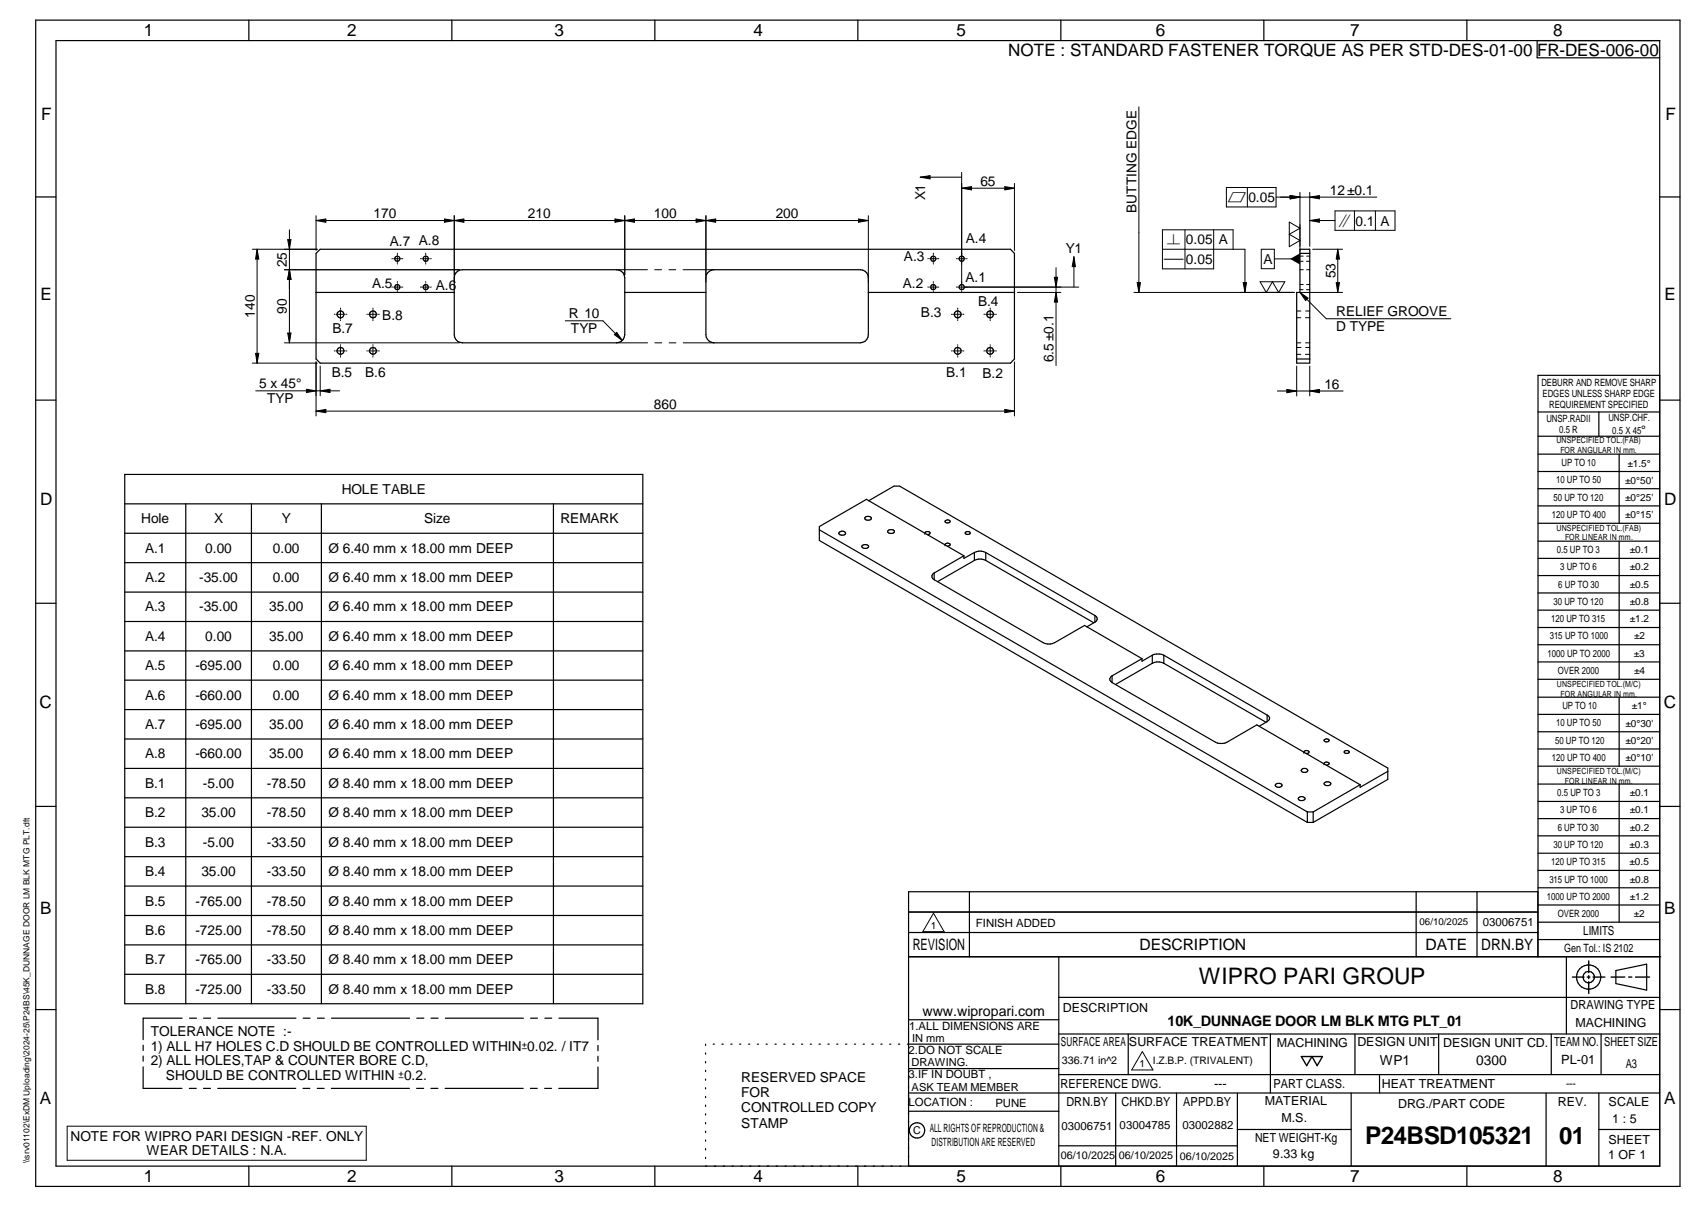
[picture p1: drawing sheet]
<svg xmlns="http://www.w3.org/2000/svg" width="420mm" height="297mm" viewBox="0 0 420 297" stroke-linecap="round" stroke-linejoin="round" font-family="sans-serif">
<g fill="none" stroke="#000" stroke-width=".3">
<path d="M8.8 5h405v287h-405zM13.8 10h395v277h-395zM61.3 5v5M111.3 5v5M161.3 5v5M211.3 5v5M261.3 5v5M311.3 5v5M361.3 5v5M378.6 10v4.2h30.2M8.8 48.5h5M408.8 48.5h5"/>
<path d="M77.8 62.4l1.1-1.1h170l.9 1.1v25.9l-.9 1.1h-170l-1.1-1.1zM77.8 72h34.1M112.7 66.8l1.2-.4h37.9a2.03 2.03 0 0 1 2.1 2v13.9a2.03 2.03 0 0 1-2.1 2.1h-37.9a1.97 1.97 0 0 1-2-2.1v-13.9l.1-.7zM153.9 72h20M174.2 67.2l1-.7 .6-.1h36.1a1.97 1.97 0 0 1 2 2v13.9a2.03 2.03 0 0 1-2 2.1h-36.1a2.03 2.03 0 0 1-1.9-2.1v-13.9zM213.9 72h35.9M320.2 61.3h2.4v28.1h-3.2v-17.4h.8zM320.2 62.4h2.4M8.8 98.5h5M319.4 88.3h3.2M408.8 92.4h-30v143.1M408.8 98.5h5"/>
<path d="M30.7 116.8h127.6v130.2h-127.6zM378.8 101.4h30M378.8 107.4h30M378.8 111.8h30M378.8 116h30M393.8 101.4v6M398.8 111.8v17M30.7 124h127.6M30.7 131.2h127.6M30.7 138.5h127.6M45.8 124v123M61.9 124v123"/>
<path d="M79.2 124v123M136.3 124v123M201.8 130.4l120.2 69.4M206.7 131a.98 .98 0 0 1 1.6 .2 .98 .98 0 0 1-1.7 0zM212.3 134.3l.6-.3a.67 .67 0 0 1 1 .7l-.6 .3a.67 .67 0 0 1-1-.7zM213.1 127.3l.5-.2a.78 .78 0 0 1 1 .5 .95 .95 0 0 1-1.6 0zM213.9 123.2l6.3-3.6h1.4l120.2 69.4v2.8l-18.4 10.6M218.7 130.6l.6-.3a.78 .78 0 0 1 1 .5 .98 .98 0 0 1-1.7 0zM227.8 131.2a.72 .72 0 0 1 1.3 0l-.4 .3h-.3M227.8 131.2h.1M232.7 134.1h.1M232.7 134a.7 .7 0 0 1 .7-.4 .7 .7 0 0 1 .6 .5l-.7 .3"/>
<path d="M232.8 128.1a.76 .76 0 0 1 1.2 .2 .72 .72 0 0 1-1.3 0zM237.4 136.8l-24-13.9-11.6 6.7v3.4l120.2 69.4M237.4 136.8l-7.3 4.2M237.8 131l.2-.1a.66 .66 0 0 1 1 .3 .76 .76 0 0 1-1.3 0zM240 136l-2.6 1.4v-.6M240 137.9l-9.1 5.2M240 136v1.9M240 137.9a2.94 2.94 0 0 1 2.8 0M242.8 136v1.9M242.8 137.9l26.6 15.3M242.8 136a2.94 2.94 0 0 0-2.8 0M242.8 136l26.9 15.5"/>
<path d="M378.8 120.3h30M378.8 124.5h30M378.8 128.8h30M378.8 133.2h30M378.8 137.4h30M398.8 133.2v34M8.8 148.5h5M30.7 145.7h127.6M30.7 153h127.6M230.1 141a.88 .88 0 0 0-.6 .8 .88 .88 0 0 0 .6 .9M230.1 141v1.7M230.1 142.7l26.8 15.5a3 3 0 0 0 2.8 0l7.4-4.3 14.2 8.2"/>
<path d="M269.7 153.1l-2 1.2M269.7 151.5v1.6M269.7 151.5a.88 .88 0 0 1 .5 .8 .88 .88 0 0 1-.5 .8M378.8 141.6h30M378.8 145.9h30M378.8 150.2h30M378.8 154.4h30M378.8 158.7h30M408.8 148.5h5M30.7 160.2h127.6M30.7 167.4h127.6M30.7 174.6h127.6"/>
<path d="M273.9 166.3a.88 .88 0 0 0-.6 .9 .88 .88 0 0 0 .6 .8M273.9 168l25.5 14.7a3.3 3.3 0 0 0 2.8 0l7.3-4.3 25.5 14.7M273.9 166.3v1.7M281.3 162.1l-7.4 4.2M283.8 163.2a3 3 0 0 1 2.8 0M283.8 161.2l-2.5 1.5v-.6M283.8 163.2l-9.1 5.2M283.8 161.2v2M286.6 161.2l25.5 14.8M286.6 163.2l25.2 14.6M286.6 161.2a3.4 3.4 0 0 0-2.8 0M286.6 161.2v2"/>
<path d="M312.1 177.6l-2 1.1M312.1 176v1.6M312.1 176l.6 .6v.4l-.6 .6M378.8 162.9h30M378.8 167.2h30M378.8 171.6h30M378.8 175.8h30M398.8 171.6v17M8.8 198.5h5M30.7 189.1h127.6M30.7 181.9h127.6M30.7 196.3h127.6"/>
<path d="M314.1 193l.6-.2a.78 .78 0 0 1 1.1 .5 .94 .94 0 0 1-.9 .5 .94 .94 0 0 1-.8-.5zM319.8 196.3a1 1 0 0 1 1.6 .3 .99 .99 0 0 1-1.7 0zM320.5 189.4a.95 .95 0 0 1 1.6 .2 .94 .94 0 0 1-1.6 0zM321.1 185.1h.1M321.1 185.1a.72 .72 0 0 1 1.3 0l-.1 .2-.6 .1M322 199.8h1.4M322 199.8v2.6M323.4 199.8v2.6M326.1 188h.1M326.1 187.9a.7 .7 0 0 1 .6-.4 .7 .7 0 0 1 .7 .5l-.8 .3M326.2 182a.76 .76 0 0 1 1.2 .2 .62 .62 0 0 1-.7 .4 .62 .62 0 0 1-.5-.6zM326.2 192.7l.6-.3a.67 .67 0 0 1 .9 .7l-.6 .2a.67 .67 0 0 1-.9-.6z"/>
<path d="M331.1 184.9l.2-.2a.68 .68 0 0 1 1 .4 .76 .76 0 0 1-1.3 0zM335 193.1l-11.6 6.7M341.8 189.8l-6.8 4v-.7M378.8 180.1h30M378.8 184.3h30M378.8 188.6h30M378.8 193h30M378.8 197.2h30M398.8 193v33.9M408.8 198.5h5M30.7 203.6h127.6M30.7 210.8h127.6"/>
<path d="M30.7 218.1h127.6M238.7 219.5v16M322 202.4h1.4M348.8 219.5v16M363.8 219.5v16M378.8 201.5h30M378.8 205.7h30M378.8 210h30M378.8 214.2h30M378.8 218.5h30M30.7 225.3h127.6M30.7 232.5h127.6"/>
<path d="M30.7 239.8h127.6M223.8 235.5h185.2M223.8 229.5h154.9M223.8 224.5h154.9M260.8 235.5v51.5M378.7 235.5v-16h-154.9v67.5M378.8 222.7h30M378.8 226.9h30M378.8 231.2h30M385.8 235.5v19M398 238.8l7.5-1.5v6.4l-7.5-1.6zM8.8 248.5h5"/>
<path d="M35.3 257.2v1.3M35.3 259.9v1.3M44.9 250.6h-9.6v5.3M46.7 250.6h1.7M50.2 250.6h1.7M53.7 250.6h19.2M74.7 250.6h1.7M78.2 250.6h1.7M81.6 250.6h19.3M102.6 250.6h1.8M106.2 250.6h1.7M109.7 250.6h19.2"/>
<path d="M130.7 250.6h1.7M134.2 250.6h1.7M137.7 250.6h9.6v5.3M147.3 257.3v1.3M147.3 259.9v1.3M173.8 257v.3M173.8 259.1v.3M175.6 257h.3M177.8 257h.3M180 257h.3M182.1 257h.3M184.4 257h.2"/>
<path d="M186.5 257h.3M188.7 257h.3M190.9 257h.3M193 257h.3M195.2 257h.3M197.4 257h.3M199.5 257h.3M201.7 257h.3M203.9 257h.3M206.1 257h.3M208.2 257h.4M210.4 257h.3"/>
<path d="M212.6 257h.3M214.7 257h.4M216.9 257h.3M219.1 257h.3M221.3 257h.3M223.8 251h37M260.8 257h-37.3M260.8 245.4h148M260.8 254.5h148M277.9 254.5v10M312.9 254.5v14.5M333.7 254.5v10"/>
<path d="M354.3 254.5v10M382 254.5v10M394.3 254.5v10M408.8 248.5h5M35.3 262.6v5.2h9.5M46.6 267.8h1.7M50.1 267.8h1.7M53.6 267.8h19.2M74.6 267.8h1.7M78.1 267.8h1.7M81.6 267.8h19.2M102.6 267.8h1.7"/>
<path d="M106.1 267.8h1.8M109.6 267.8h19.3M130.6 267.8h1.7M134.1 267.8h1.7M147.3 262.6v5.2h-9.7M173.8 261.2v.4M173.8 263.4v.3M173.8 265.6v.3M173.8 267.7v.3M173.8 269.8v.3M173.8 271.9v.4M173.8 274.1v.3"/>
<path d="M173.8 276.3v.3M173.8 278.4v.3M223.8 269h185M223.8 263h37M223.8 273.5h37M260.8 264.5h148M274.8 269v18M289.8 269v18M304.7 269v18M304.7 278h28.1M332.8 269v18M339.8 264.5v4.5"/>
<path d="M380.8 269v18M393.8 269v18M393.8 278h15M61.3 287v5M111.3 287v5M161.3 287v5M173.8 280.5v.3M173.8 282.7v.3M173.8 284.8v.3M211.3 287v5M260.8 282h43.9M261.3 287v5"/>
<path d="M311.3 287v5M361.3 287v5"/>
<circle cx="83.9" cy="77.4" r=".84"/>
<circle cx="91.9" cy="77.4" r=".84"/>
<circle cx="97.9" cy="70.7" r=".64"/>
<circle cx="97.9" cy="63.7" r=".64"/>
<circle cx="104.9" cy="70.7" r=".63"/>
<circle cx="104.9" cy="63.7" r=".63"/>
<circle cx="229.9" cy="70.7" r=".64"/>
<circle cx="229.9" cy="63.7" r=".64"/>
<circle cx="235.8" cy="77.4" r=".84"/>
<circle cx="236.9" cy="70.7" r=".63"/>
<circle cx="236.9" cy="63.7" r=".63"/>
<circle cx="243.8" cy="77.4" r=".84"/>
<circle cx="83.9" cy="86.3" r=".84"/>
<circle cx="91.9" cy="86.3" r=".84"/>
<circle cx="235.8" cy="86.3" r=".84"/>
<circle cx="243.8" cy="86.3" r=".84"/>
<circle cx="391.3" cy="240.5" r="2.99"/>
<circle cx="391.3" cy="240.5" r="1.41"/>
<circle cx="225.9" cy="278.2" r="1.89"/>
</g>
<g fill="none" stroke="#000" stroke-width=".25">
<path d="M280.5 26.3v45.7M70.9 59h.8l-.4 2.3zM71.3 56.6v27.8M77.8 53.1v8.5M77.8 54.3h136.1M77.8 54.3l2.5-.4v.8zM109.5 53.9l2.4 .4-2.4 .4zM111.9 53.1v16.3M111.9 54.3l2.3-.4v.8zM151.5 53.9l2.4 .4-2.4 .4zM153.9 53.1v14.5M153.9 54.3l2.3-.4v.8z"/>
<path d="M171.4 53.9l2.5 .4-2.5 .4zM173.9 53.1v16.3M173.9 54.3l2.4-.4v.8zM211.4 53.9l2.5 .4-2.5 .4zM213.9 53.1v16.3M226.6 43.6l2.5-.4v.8zM226.6 43.6h10.2M236.8 42.4v29M236.8 46.3l2.5-.4v.8zM236.8 46.3h13M247.5 45.9l2.3 .4-2.3 .4zM249.8 45.1v16.5"/>
<path d="M291.8 56.6v9.6M298.9 56.6v9.6h-12.6v-9.6h17.4v4.7M302 46.1h12.3v4.8h-12.3zM307.2 46.1v4.8M314.3 48.5h24.8M317.5 54.7l2.7 1.5-2.7 1.5 2.7 1.5-2.7 1.5zM317.7 48.1l2.5 .4-2.5 .4zM320.2 47.3v14.5M322.6 54.3h6.2M322.6 54.3l2.3-.4v.8zM322.6 47.3v13.3M322.6 48.5l2.3-.4v.8z"/>
<path d="M328.8 51.9h14.8v4.8h-14.8zM333.6 51.9v4.8M338.7 51.9v4.8M62.1 61.3h16M63.3 61.3l.4 2.5h-.8zM63.3 61.3v28.1M70.1 66.4h43M71.3 66.4l.4 2.3h-.8zM82.3 77.3h.2M82.8 77.3h.1M83.1 77.3h1.5M83.9 75.8v.2"/>
<path d="M83.9 76.2v.2M83.9 76.6v1.5M83.9 78.3v.2M83.9 78.7v.2M84.8 77.3h.2M85.2 77.3h.2M90.3 77.3h.2M90.8 77.3h.1M91.1 77.3h1.5M91.9 75.8v.2M91.9 76.2v.2M91.9 76.6v1.5"/>
<path d="M91.9 78.3v.2M91.9 78.7v.2M92.8 77.3h.2M93.2 77.3h.2M96.5 63.7h.1M96.5 70.7h.1M96.8 63.7h.1M96.8 70.7h.1M97.1 63.7h1.5M97.1 70.7h1.5M97.9 62.3v.1M97.9 62.6v.1"/>
<path d="M97.9 62.9v1.5M97.9 64.6v.1M97.9 64.9v.1M97.9 69.3v.1M97.9 69.6v.1M97.9 69.9v1.5M97.9 71.6v.1M97.9 71.9v.1M98.8 63.7h.1M98.8 70.7h.1M99.1 63.7h.1M99.1 70.7h.1"/>
<path d="M103.5 63.7h.2M103.5 70.7h.2M103.8 63.7h.1M103.8 70.7h.1M104.1 63.7h1.5M104.1 70.7h1.5M104.8 64.6v.1M104.8 64.9v.1M104.8 62.3v.1M104.8 62.6v.1M104.8 62.9v1.5M104.8 71.6v.1"/>
<path d="M104.8 71.9v.1M104.8 69.3v.1M104.8 69.6v.1M104.8 69.9v1.5M105.8 63.7h.1M105.8 70.7h.1M106.1 63.7h.1M106.1 70.7h.1M139.2 79h9.3l4.7 4.8M151.8 66.4h7.7M161.2 66.4h1.7M164.8 66.4h1.6"/>
<path d="M168.2 66.4h7.6M228.5 70.7h.1M228.5 63.7h.1M228.8 70.7h.1M228.8 63.7h.1M229.1 70.7h1.5M229.1 63.7h1.5M229.9 69.3v.1M229.9 69.6v.1M229.9 69.9v1.5M229.9 62.3v.1M229.9 62.6v.1"/>
<path d="M229.9 62.9v1.5M229.9 71.6v.1M229.9 71.9v.1M229.9 64.6v.1M229.9 64.9v.1M230.8 70.7h.1M230.8 63.7h.1M231.1 70.7h.1M231.1 63.7h.1M234.3 77.3h.2M234.7 77.3h.2M235.2 77.3h1.4"/>
<path d="M235.5 70.7h.2M235.5 63.7h.2M235.8 70.7h.1M235.8 63.7h.1M235.9 76.6v1.5M235.9 75.8v.2M235.9 76.2v.2M235.9 78.3v.2M235.9 78.7v.2M236.1 70.7h29.6M236.1 63.7h1.5M236.8 77.3h.2"/>
<path d="M236.8 71.6v.1M236.8 71.9v.1M237.2 77.3h.2M237.8 63.7h.1M238.1 63.7h.1M242.3 77.3h.2M242.7 77.3h.2M243.2 77.3h1.4M243.9 76.6v1.5M243.9 75.8v.2M243.9 76.2v.2M243.9 78.3v.2"/>
<path d="M243.9 78.7v.2M244.8 77.3h.2M245.2 77.3h.2M250.6 72h10.7M259.7 68.2h.8l-.4 2.5zM260.1 65.9v24.1M260.1 72l.4 2.3h-.8zM264.5 63.2v7.5M264.5 63.2l.4 2.4h-.8zM279.3 72h39.5M280.1 69.6h.8l-.4 2.4zM286.3 61.3h20.3v10.7"/>
<path d="M306.2 69.6h.8l-.4 2.4zM310.3 69.3h6.1l-1.5 2.7-1.5-2.7-1.5 2.7zM310.6 61.3h3.2v4.8h-3.2zM313.8 63.7h6.4M319.4 76.5h1M319.4 78.2h1M320.1 72h10.6M320.2 64.3h.7M320.2 72l6.4 6.4h30.7M320.2 72l1.9 1.4-.5 .6zM320.2 71.3h.7M320.2 66.4h.8"/>
<path d="M320.2 63h.8M320.2 70h.8M321.5 78.2h1.1M321.6 76.5h1M321.8 64.3h.8M321.8 71.3h.8M321.8 66.4h.8M321.8 63h.8M321.8 70h.8M323.3 61.3h7.4M329.1 69.6h.8l-.4 2.4zM329.5 61.3v10.7"/>
<path d="M329.5 61.3l.4 2.5h-.8zM62.1 89.4h16M62.9 87h.8l-.4 2.4zM63 96.2h20.6M70.1 84.4h43M70.9 82h.8l-.4 2.4zM75.5 95.8l2.3 .4-2.3 .4zM77.8 89.1v13.3M78.9 96.2l2.4-.4v.8zM78.9 90.1v7.3M82.3 86.4h.2M82.8 86.4h.1"/>
<path d="M83.1 86.4h1.5M83.9 84.8v.2M83.9 85.3v.1M83.9 85.6v1.5M83.9 87.3v.2M83.9 87.7v.2M84.8 86.4h.2M85.2 86.4h.2M90.3 86.4h.2M90.8 86.4h.1M91.1 86.4h1.5M91.9 84.8v.2"/>
<path d="M91.9 85.3v.1M91.9 85.6v1.5M91.9 87.3v.2M91.9 87.7v.2M92.8 86.4h.2M93.2 86.4h.2M151.3 82.3l.6-.5 1.3 2zM151.8 84.4h7.7M161.3 84.4h1.7M164.8 84.4h1.7M168.3 84.4h7.5M234.3 86.4h.2"/>
<path d="M234.7 86.4h.2M235.2 86.4h1.4M235.9 85.6v1.5M235.9 84.8v.2M235.9 85.3v.1M235.9 87.3v.2M235.9 87.7v.2M236.8 86.4h.2M237.2 86.4h.2M242.3 86.4h.2M242.7 86.4h.2M243.2 86.4h1.4"/>
<path d="M243.9 85.6v1.5M243.9 84.8v.2M243.9 85.3v.1M243.9 87.3v.2M243.9 87.7v.2M244.8 86.4h.2M245.2 86.4h.2M249.8 89.1v13.3M314.6 96.2h16.2M316.9 95.8l2.5 .4-2.5 .4zM319.4 84.4h1M319.4 90.1v7.4"/>
<path d="M319.4 85.5h1M319.4 87.2h1M321.5 84.4h1.1M321.5 87.2h1.1M321.6 85.5h1M322.6 90.1v7.4M322.6 96.2l2.3-.4v.8zM77.8 101.2h172M77.8 101.2l2.5-.4v.8zM247.5 100.8l2.3 .4-2.3 .4zM229.9 224.7l2.6 4.6h-5.2zM281.3 258.8l2.7 4.5h-5.3z"/>
<path d="M16.5 277.2h73.7v8.3h-73.7z"/>
</g>
<path d="M391.3 236.5v2.9M387.3 240.5h2.8M390.9 240.5h.7M391.3 240.1v.7M391.3 241.6v2.9M392.3 240.5h3M396.8 240.5h3.4M401.1 240.5h.8M402.8 240.5h3.5M320.5 260h5.2l-1.3 2.3-1.3-2.3-1.3 2.3z" fill="none" stroke="#000" stroke-width=".34"/>
<g fill="#000">
<path d="M70.9 59h.8l-.4 2.3zM77.8 54.3l2.5-.4v.8zM109.5 53.9l2.4 .4-2.4 .4zM111.9 54.3l2.3-.4v.8zM151.5 53.9l2.4 .4-2.4 .4zM153.9 54.3l2.3-.4v.8zM171.4 53.9l2.5 .4-2.5 .4zM173.9 54.3l2.4-.4v.8zM211.4 53.9l2.5 .4-2.5 .4zM226.6 43.6l2.5-.4v.8zM236.8 46.3l2.5-.4v.8zM247.5 45.9l2.3 .4-2.3 .4z"/>
<path d="M317.7 48.1l2.5 .4-2.5 .4zM322.6 48.5l2.3-.4v.8zM322.6 54.3l2.3-.4v.8zM63.3 61.3l.4 2.5h-.8zM71.3 66.4l.4 2.3h-.8zM260.1 72l.4 2.3h-.8zM259.7 68.2h.8l-.4 2.5zM264.5 63.2l.4 2.4h-.8zM280.1 69.6h.8l-.4 2.4zM306.2 69.6h.8l-.4 2.4zM317.7 63.7l2.5-1.3v2.7zM320.2 72l1.9 1.4-.5 .6z"/>
<path d="M329.5 61.3l.4 2.5h-.8zM329.1 69.6h.8l-.4 2.4zM62.9 87h.8l-.4 2.4zM70.9 82h.8l-.4 2.4zM75.5 95.8l2.3 .4-2.3 .4zM78.9 96.2l2.4-.4v.8zM151.3 82.3l.6-.5 1.3 2zM316.9 95.8l2.5 .4-2.5 .4zM322.6 96.2l2.3-.4v.8zM77.8 101.2l2.5-.4v.8zM247.5 100.8l2.3 .4-2.3 .4z"/>
</g>
<text font-size="6" x="336.2" y="281.6">P24BSD105321</text>
<text font-size="5.9" x="384" y="281.6">01</text>
<text font-size="5.6" x="295.3" y="242.2">WIPRO PARI GROUP</text>
<g font-size="4.2">
<text x="35.4" y="9">1</text>
<text x="85.5" y="8.9">2</text>
<text x="136.6" y="9">3</text>
<text x="185.6" y="9">4</text>
<text x="235.6" y="9">5</text>
<text x="284.6" y="8.8">6</text>
<text x="332.6" y="9">7</text>
<text x="382.6" y="9">8</text>
<text x="248.3" y="13.8">NOTE : STANDARD FASTENER TORQUE AS PER STD-DES-01-00 FR-DES-006-00</text>
<text x="10.1" y="29.6">F</text>
<text x="410.2" y="29.6">F</text>
<text x="9.9" y="73.9">E</text>
<text x="409.9" y="73.9">E</text>
<text x="9.9" y="124.2">D</text>
<text x="409.9" y="124.2">D</text>
<text x="9.7" y="174.3">C</text>
<text x="409.7" y="174.3">C</text>
<text x="9.9" y="225">B</text>
<text x="409.8" y="225">B</text>
<text x="9.8" y="271.7">A</text>
<text x="409.8" y="271.7">A</text>
<text x="35.4" y="291">1</text>
<text x="85.5" y="290.9">2</text>
<text x="136.6" y="291">3</text>
<text x="185.6" y="291">4</text>
<text x="235.6" y="291">5</text>
<text x="284.6" y="290.8">6</text>
<text x="332.6" y="291">7</text>
<text x="382.6" y="291">8</text>
</g>
<g font-size="3.9">
<text x="224.8" y="233.8">REVISION</text>
<text x="280.7" y="233.8">DESCRIPTION</text>
<text x="351.1" y="233.8">DATE</text>
<text x="364.8" y="233.8">DRN.BY</text>
</g>
<g font-size="3.7">
<text x="302.3" y="49.7">r</text>
<text x="329.6" y="55.5">i</text>
<text x="286.5" y="64.9">t</text>
<text x="287.4" y="60.2">n</text>
</g>
<text font-size="3.6" x="287.6" y="252.6">10K_DUNNAGE DOOR LM BLK MTG PLT_01</text>
<text font-size="3.5" x="227.2" y="250">www.wipropari.com</text>
<g font-size="3.4">
<text x="241.5" y="45.7">65</text>
<text x="327.5" y="47.9">12±0.1</text>
<text x="92" y="53.7">170</text>
<text x="130" y="53.7">210</text>
<text x="161" y="53.7">100</text>
<text x="191" y="53.7">200</text>
<text x="227.9" y="49.3" transform="rotate(-90 227.9 49.3)">X1</text>
<text x="279.9" y="52.3" transform="rotate(-90 279.9 52.3)">BUTTING EDGE</text>
<text x="307.5" y="49.7">0.05</text>
<text x="237.9" y="59.8">A.4</text>
<text x="333.8" y="55.5">0.1 A</text>
<text x="70.6" y="65.7" transform="rotate(-90 70.6 65.7)">25</text>
<text x="96" y="60.5">A.7 A.8</text>
<text x="222.6" y="64.2">A.3</text>
<text x="262.5" y="62.4">Y1</text>
<text x="292.1" y="60.2">0.05 A</text>
<text x="292.1" y="64.9">0.05</text>
<text x="311.1" y="64.9">A</text>
<text x="91.6" y="71">A.5</text>
<text x="107.3" y="71.4">A.6</text>
<text x="222.4" y="70.8">A.2</text>
<text x="237.8" y="69.5">A.1</text>
<text x="328.9" y="68.5" transform="rotate(-90 328.9 68.5)">53</text>
<text x="70.6" y="77.2" transform="rotate(-90 70.6 77.2)">90</text>
<text x="226.8" y="77.9">B.3</text>
<text x="240.9" y="75.2">B.4</text>
<text x="329.1" y="77.9">RELIEF GROOVE</text>
<text x="62.7" y="78.2" transform="rotate(-90 62.7 78.2)">140</text>
<text x="81.9" y="82">B.7</text>
<text x="94.1" y="78.9">B.8</text>
<text x="140.1" y="78.3">R 10</text>
<text x="140.6" y="81.9">TYP</text>
<text x="329.1" y="81.4">D TYPE</text>
<text x="259.4" y="89.1" transform="rotate(-90 259.4 89.1)">6.5±0.1</text>
<text x="63.8" y="95.6">5 x 45°</text>
<text x="81.7" y="92.7">B.5</text>
<text x="89.9" y="92.8">B.6</text>
<text x="233" y="92.8">B.1</text>
<text x="242" y="92.9">B.2</text>
<text x="326.2" y="95.6">16</text>
<text x="65.8" y="99.2">TYP</text>
<text x="161" y="100.5">860</text>
<text x="84.1" y="121.5">HOLE TABLE</text>
<text x="34.8" y="128.7">Hole</text>
<text x="52.7" y="128.7">X</text>
<text x="69.4" y="128.7">Y</text>
<text x="104.5" y="128.7">Size</text>
<text x="138" y="128.7">REMARK</text>
<text x="35.7" y="136">A.1</text>
<text x="50.5" y="136">0.00</text>
<text x="67.2" y="136">0.00</text>
<text x="80.9" y="136">Ø 6.40 mm x 18.00 mm DEEP</text>
<text x="35.7" y="143.2">A.2</text>
<text x="49.1" y="143.2">-35.00</text>
<text x="67.2" y="143.2">0.00</text>
<text x="80.9" y="143.2">Ø 6.40 mm x 18.00 mm DEEP</text>
<text x="35.7" y="150.5">A.3</text>
<text x="49.1" y="150.5">-35.00</text>
<text x="66.3" y="150.5">35.00</text>
<text x="80.9" y="150.5">Ø 6.40 mm x 18.00 mm DEEP</text>
<text x="35.7" y="157.7">A.4</text>
<text x="50.5" y="157.7">0.00</text>
<text x="66.3" y="157.7">35.00</text>
<text x="80.9" y="157.7">Ø 6.40 mm x 18.00 mm DEEP</text>
<text x="35.7" y="164.9">A.5</text>
<text x="48.1" y="164.9">-695.00</text>
<text x="67.2" y="164.9">0.00</text>
<text x="80.9" y="164.9">Ø 6.40 mm x 18.00 mm DEEP</text>
<text x="35.7" y="172.2">A.6</text>
<text x="48.1" y="172.2">-660.00</text>
<text x="67.2" y="172.2">0.00</text>
<text x="80.9" y="172.2">Ø 6.40 mm x 18.00 mm DEEP</text>
<text x="35.7" y="179.4">A.7</text>
<text x="48.1" y="179.4">-695.00</text>
<text x="66.3" y="179.4">35.00</text>
<text x="80.9" y="179.4">Ø 6.40 mm x 18.00 mm DEEP</text>
<text x="35.7" y="186.6">A.8</text>
<text x="48.1" y="186.6">-660.00</text>
<text x="66.3" y="186.6">35.00</text>
<text x="80.9" y="186.6">Ø 6.40 mm x 18.00 mm DEEP</text>
<text x="35.7" y="193.9">B.1</text>
<text x="50" y="193.9">-5.00</text>
<text x="65.7" y="193.9">-78.50</text>
<text x="80.9" y="193.9">Ø 8.40 mm x 18.00 mm DEEP</text>
<text x="35.7" y="201.1">B.2</text>
<text x="49.6" y="201.1">35.00</text>
<text x="65.7" y="201.1">-78.50</text>
<text x="80.9" y="201.1">Ø 8.40 mm x 18.00 mm DEEP</text>
<text x="35.7" y="208.4">B.3</text>
<text x="50" y="208.4">-5.00</text>
<text x="65.7" y="208.4">-33.50</text>
<text x="80.9" y="208.4">Ø 8.40 mm x 18.00 mm DEEP</text>
<text x="35.7" y="215.6">B.4</text>
<text x="49.6" y="215.6">35.00</text>
<text x="65.7" y="215.6">-33.50</text>
<text x="80.9" y="215.6">Ø 8.40 mm x 18.00 mm DEEP</text>
<text x="35.7" y="222.8">B.5</text>
<text x="48.1" y="222.8">-765.00</text>
<text x="65.7" y="222.8">-78.50</text>
<text x="80.9" y="222.8">Ø 8.40 mm x 18.00 mm DEEP</text>
<text x="35.7" y="230.1">B.6</text>
<text x="48.1" y="230.1">-725.00</text>
<text x="65.7" y="230.1">-78.50</text>
<text x="80.9" y="230.1">Ø 8.40 mm x 18.00 mm DEEP</text>
<text x="35.7" y="237.3">B.7</text>
<text x="48.1" y="237.3">-765.00</text>
<text x="65.7" y="237.3">-33.50</text>
<text x="80.9" y="237.3">Ø 8.40 mm x 18.00 mm DEEP</text>
<text x="35.7" y="244.5">B.8</text>
<text x="48.1" y="244.5">-725.00</text>
<text x="65.7" y="244.5">-33.50</text>
<text x="80.9" y="244.5">Ø 8.40 mm x 18.00 mm DEEP</text>
<text x="37.1" y="254.9">TOLERANCE NOTE :-</text>
<text x="37.1" y="258.5">1) ALL H7 HOLES C.D SHOULD BE CONTROLLED WITHINu0.02. / IT7</text>
<text x="37.1" y="262.1">2) ALL HOLES,TAP &amp; COUNTER BORE C.D,</text>
<text x="339.8" y="262.2">WP1</text>
<text x="363.6" y="262">0300</text>
<text x="40.9" y="265.7">SHOULD BE CONTROLLED WITHIN u0.2.</text>
<text x="182.6" y="266.2">RESERVED SPACE</text>
<text x="182.6" y="270">FOR</text>
<text x="182.6" y="273.7">CONTROLLED COPY</text>
<text x="17.4" y="280.8">NOTE FOR WIPRO PARI DESIGN -REF. ONLY</text>
<text x="182.6" y="277.5">STAMP</text>
<text x="36.1" y="284.4">WEAR DETAILS : N.A.</text>
</g>
<g font-size="3.1">
<text x="389.9" y="230.2">LIMITS</text>
<text x="261.8" y="249">DESCRIPTION</text>
<text x="386.8" y="248.4">DRAWING TYPE</text>
<text x="261.3" y="257.5">SURFACE AREA</text>
<text x="278" y="257.5">SURFACE TREATMENT</text>
<text x="314.5" y="257.6">MACHINING</text>
<text x="334.3" y="257.5">DESIGN UNIT</text>
<text x="355.4" y="257.6">DESIGN UNIT CD.</text>
<text x="382.8" y="257.3">TEAM NO.</text>
<text x="388" y="252.8">MACHINING</text>
<text x="395.1" y="257.4">SHEET SIZE</text>
<text x="384.5" y="261.9">PL-01</text>
<text x="400.4" y="262.8">A3</text>
<text x="261.2" y="267.8">REFERENCE DWG.</text>
<text x="299" y="267.8">---</text>
<text x="313.6" y="267.7">PART CLASS.</text>
<text x="340.3" y="267.7">HEAT TREATMENT</text>
<text x="262.6" y="272.2">DRN.BY</text>
<text x="276.2" y="272.1">CHKD.BY</text>
<text x="291.4" y="272.2">APPD.BY</text>
<text x="311.5" y="272">MATERIAL</text>
<text x="344.3" y="272.6">DRG./PART CODE</text>
<text x="383.7" y="272.2">REV.</text>
<text x="396.2" y="272.3">SCALE</text>
<text x="309.1" y="280.9">NET WEIGHT-Kg</text>
<text x="315.6" y="276.1">M.S.</text>
<text x="396.1" y="281.4">SHEET</text>
<text x="397.1" y="276.4">1 : 5</text>
<text x="313.5" y="285.1">9.33 kg</text>
<text x="396.1" y="285.3">1 OF 1</text>
</g>
<text font-size="3" x="404.2" y="106.8">°</text>
<g font-size="2.8">
<text x="365.2" y="227.9">03006751</text>
<text x="240.4" y="228">FINISH ADDED</text>
<text x="385.2" y="234.4">Gen Tol.: IS 2102</text>
<text x="223.9" y="253.4">1.ALL DIMENSIONS ARE</text>
<text x="223.8" y="259.3">2.DO NOT SCALE</text>
<text x="223.8" y="265.4">3.IF IN DOUBT ,</text>
<text x="223.8" y="272.2">LOCATION :</text>
<text x="245.1" y="272.4">PUNE</text>
<text x="229" y="278.7">ALL RIGHTS OF REPRODUCTION &amp;</text>
<text x="261.4" y="278">03006751</text>
<text x="275.7" y="277.7">03004785</text>
<text x="291.2" y="277.9">03002882</text>
<text x="229.4" y="282.1">DISTRIBUTION ARE RESERVED</text>
</g>
<g font-size="2.7">
<text x="224.7" y="256.4">IN mm</text>
<text x="224.5" y="262.4">DRAWING.</text>
<text x="261.5" y="261.9">336.71 in^2</text>
<text x="224.5" y="268.4">ASK TEAM MEMBER</text>
<text x="224.9" y="279.2">C</text>
<text x="261.3" y="285.2">06/10/2025</text>
<text x="275.6" y="285.2">06/10/2025</text>
<text x="290.6" y="285.4">06/10/2025</text>
</g>
<g font-size="2.5">
<text x="379.6" y="95">DEBURR AND REMOVE SHARP</text>
<text x="379.9" y="97.7">EDGES UNLESS SHARP EDGE</text>
<text x="381.5" y="100.5">REQUIREMENT SPECIFIED</text>
<text x="380.9" y="103.8">UNSP.RADII</text>
<text x="384" y="106.6">0.5 R</text>
<text x="396.1" y="103.6">UNSP.CHF.</text>
<text x="397.1" y="106.8">0.5 X 45</text>
<text x="383.2" y="119">10 UP TO 50</text>
<text x="384.6" y="114.7">UP TO 10</text>
<text x="400.3" y="119">±0°50'</text>
<text x="400.8" y="114.8">±1.5°</text>
<text x="382.6" y="123.2">50 UP TO 120</text>
<text x="400.3" y="123.2">±0°25'</text>
<text x="382.2" y="127.4">120 UP TO 400</text>
<text x="400.3" y="127.4">±0°15'</text>
<text x="383.4" y="136.1">0.5 UP TO 3</text>
<text x="401.4" y="136.1">±0.1</text>
<text x="384.2" y="140.4">3 UP TO 6</text>
<text x="401.4" y="140.3">±0.2</text>
<text x="382.6" y="148.8">30 UP TO 120</text>
<text x="383.8" y="144.6">6 UP TO 30</text>
<text x="401.4" y="148.9">±0.8</text>
<text x="401.4" y="144.7">±0.5</text>
<text x="382" y="153.1">120 UP TO 315</text>
<text x="401.4" y="153.1">±1.2</text>
<text x="381.2" y="161.6">1000 UP TO 2000</text>
<text x="381.7" y="157.4">315 UP TO 1000</text>
<text x="402.4" y="161.6">±3</text>
<text x="402.5" y="157.4">±2</text>
<text x="383.7" y="165.9">OVER 2000</text>
<text x="402.5" y="165.9">±4</text>
<text x="383.2" y="178.8">10 UP TO 50</text>
<text x="384.8" y="174.5">UP TO 10</text>
<text x="400.3" y="178.8">±0°30'</text>
<text x="401.9" y="174.6">±1°</text>
<text x="383" y="183">50 UP TO 120</text>
<text x="400.3" y="183.1">±0°20'</text>
<text x="382.2" y="187.3">120 UP TO 400</text>
<text x="400.3" y="187.3">±0°10'</text>
<text x="383.5" y="195.9">0.5 UP TO 3</text>
<text x="401.4" y="196">±0.1</text>
<text x="384.2" y="200.1">3 UP TO 6</text>
<text x="401.4" y="200.2">±0.1</text>
<text x="382.6" y="208.7">30 UP TO 120</text>
<text x="383.7" y="204.4">6 UP TO 30</text>
<text x="401.4" y="208.7">±0.3</text>
<text x="401.4" y="204.4">±0.2</text>
<text x="382" y="213">120 UP TO 315</text>
<text x="401.4" y="212.9">±0.5</text>
<text x="381" y="221.4">1000 UP TO 2000</text>
<text x="381.6" y="217.2">315 UP TO 1000</text>
<text x="401.4" y="221.4">±1.2</text>
<text x="401.4" y="217.2">±0.8</text>
<text x="383.7" y="225.7">OVER 2000</text>
<text x="402.4" y="225.7">±2</text>
<text x="229.2" y="228.6">1</text>
<text x="280.7" y="262.7">1</text>
<text x="283.9" y="261.9">I.Z.B.P. (TRIVALENT)</text>
<text x="385.7" y="267.5">---</text>
</g>
<text font-size="2.4" x="349.6" y="227.7">06/10/2025</text>
<g font-size="2.1">
<text x="383.3" y="109.1">UNSPECIFIED TOL.(FAB)</text>
<text x="384.3" y="111.4">FOR ANGULAR IN mm.</text>
<text x="383.4" y="130.6">UNSPECIFIED TOL.(FAB)</text>
<text x="385.4" y="133">FOR LINEAR IN mm.</text>
<text x="383.4" y="169">UNSPECIFIED TOL.(M/C)</text>
<text x="384.3" y="171.4">FOR ANGULAR IN mm.</text>
<text x="383.4" y="190.5">UNSPECIFIED TOL.(M/C)</text>
<text x="385.4" y="192.8">FOR LINEAR IN mm.</text>
<text x="7.2" y="286.3" transform="rotate(-90 7.2 286.3)">\\srv01102\ExDM Uploading\2024-25\P24BS\45K_DUNNAGE DOOR LM BLK MTG PLT.dft</text>
</g>
</svg>
